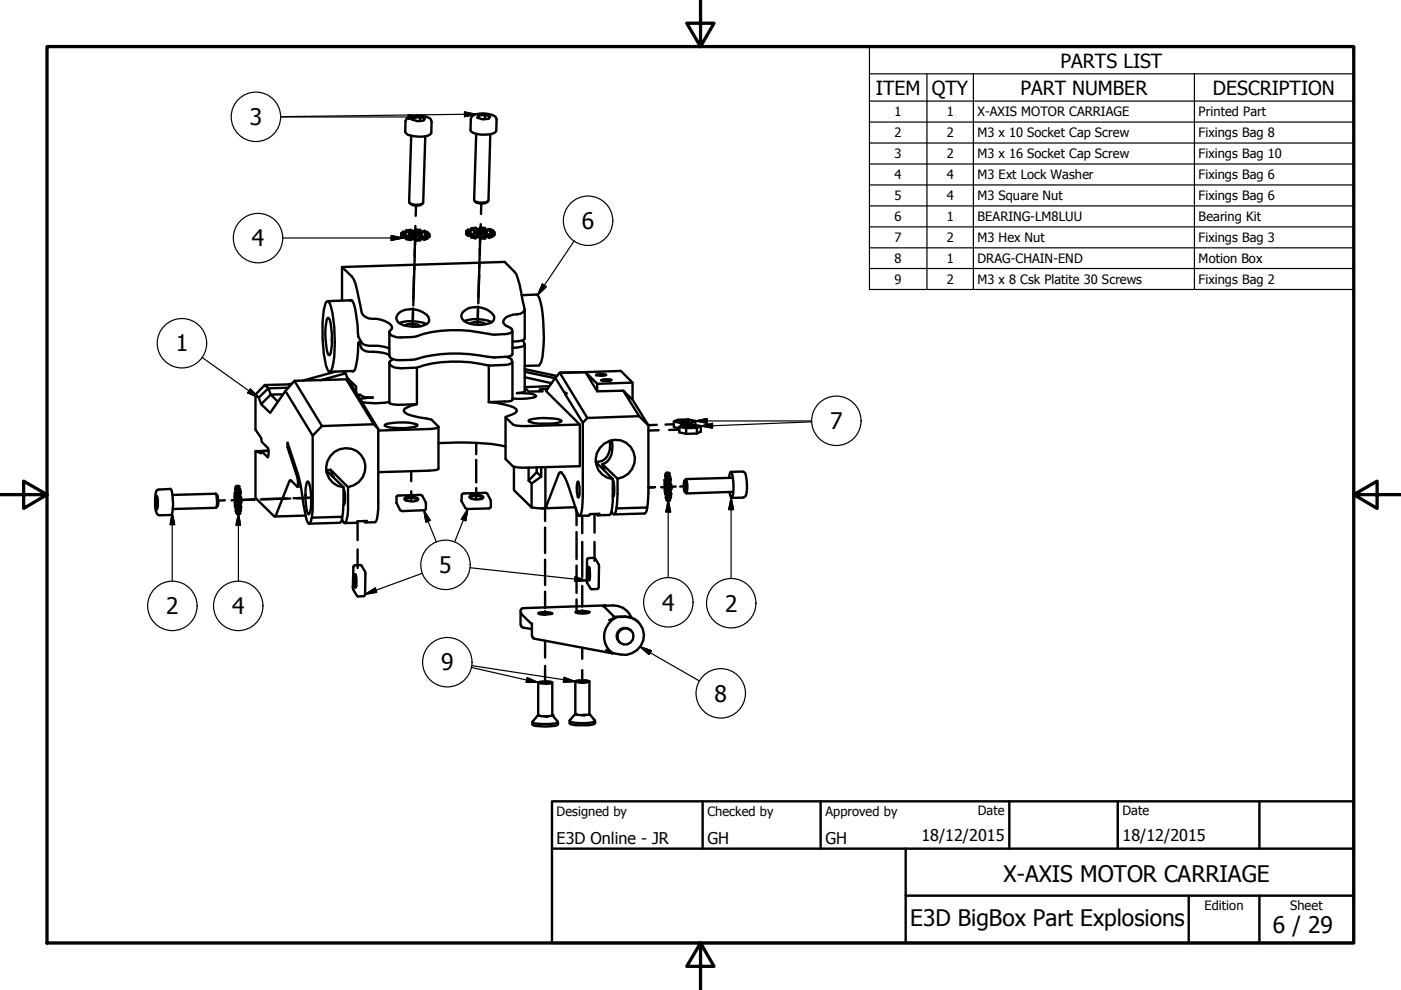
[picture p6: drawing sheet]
<svg xmlns="http://www.w3.org/2000/svg" width="297mm" height="210mm" viewBox="0 0 297 210" stroke-linecap="round" stroke-linejoin="round" font-family="sans-serif">
<!-- layer: Tweak Trail (ISO) -->
<g fill="none" stroke="#000" stroke-width=".51">
<path d="M87.8 58.6l-.2 6.1M87.9 56.2l-.3 7.3M87.9 53l-.1 4.2M88 51.9v-1.1l-.1 3.6M88.1 47.9l-.1 2.2v-.1M88.1 49.8v.1M88.2 43.6l-.1 2.2M101.7 55.9l-.3 8.4M101.7 52.6l-.1 4.1M101.8 51.5v-1.2l-.1 3.7M101.9 49.4v.1M101.9 47.5v2.1"/>
<path d="M102 43.2v2.2M87.6 66.3l-.1 3M87.6 65.4l-.1 3.7M101.3 65.8v3.1M101.3 65v3.6M87.2 99.9v2.1M101 93.9v2.4M101 97.5v4.8M139.3 90.1h-1.9M139.6 91.2l-2.1 .1M142.9 90h-1.8M144 91.1l-2.1 .1"/>
<path d="M47.7 106.1h-1.4M50.5 106l-1.4 .1M53.9 105.9l-2.7 .1 2.9-.1M60.8 105.7l-5.5 .2M61.5 105.7l-5.9 .1M65.3 105.6h-3.1M65.7 105.6l.3-.1-3 .1M75.8 110.6v3.9M75.8 116.5v3.9M87.2 104.2v2.1M101 103.5v2.4M115.6 107.7v2.8"/>
<path d="M115.6 111.9v5.4M115.6 118.7v5.4M122.2 108.5v2.9M122.2 112.8v5.7M122.2 119.9v5.8M123.4 109.4v3.7M123.4 114.9v7.4M126 109v3.9M126 114.9v4M138.9 103.3h-1.4M141.7 103.2l-1.5 .1M143.3 103.2h-1"/>
<path d="M145.2 103.1l-1 .1M115.6 125.4v3.5M115.6 129.6v.7M115.6 135.9v3.5M122.2 127.1v2.9M123.4 124.2v4.4M123.4 129.4v.7M123.4 137.3v2.4M115.6 141.2v3.5M123.4 142.1v2.4"/>
</g>
<circle cx="50.5" cy="106" r=".25" fill="#000"/>
<!-- layer: Visible (ISO) -->
<g fill="none" stroke="#000" stroke-width=".51">
<path d="M86.4 25a5.4 5.4 0 0 1 4.8 .1l.3 .7-.1 2.4a2.22 2.22 0 0 1-2.2 .8 5.4 5.4 0 0 1-3.1-.7l-.2-.3 .1-2.4zM87.2 28.8l-.5 14.1a2.45 2.45 0 0 0 3 .1l.5-14.1M87.7 24.9l1.3-.1 1.1 .3-.2 .5-1.4 .1-1.1-.3zM87.7 24.9v.5M89 24.8v.9M99.9 24.8a4.7 4.7 0 0 1 5.1-.1l.3 .7-.1 2.3a2.22 2.22 0 0 1-2.3 .8 4.8 4.8 0 0 1-3-.6l-.1-.3zM101 28.4l-.5 14.1a2.85 2.85 0 0 0 2.9 .3l.2-.3 .3-14M101.5 24.5l1.3-.1 1.1 .3-.3 .5-1.3 .1-1.1-.4zM101.5 24.5v.6M102.8 24.4v.8M72.5 56.6l2.1 2a9.5 9.5 0 0 1 1.4 4.4l.7 3.4a2.9 2.9 0 0 0 3.2 1.2 3.7 3.7 0 0 1 3.2 1.8v.4l-.6 .5a1.05 1.05 0 0 0 1.1 1 11 11 0 0 0 6.3-.5 31 31 0 0 1 14.2 .1 9 9 0 0 0 4.5-.5 .88 .88 0 0 0-.8-1.1l-.6-.3a.8 .8 0 0 1-.2-1.4 3.9 3.9 0 0 1 2.6-1 1.33 1.33 0 0 0 1.6-1.3l-.4-1.6a24.4 24.4 0 0 0-1.3-5.6l-2.5-2.6-34.5 1.1v7.1M85.1 49.4l.8 .1v.3h-.8l.4 .3"/>
<path d="M85.1 49.4v.7l.4 .4M85.5 50.1l.7-.2-.1 .4-.6 .2M85.5 50.1v.4M86.1 50.3l.9 .3M86.1 48.9l.1 .3M86.1 50.3v.4l.9 .2M86.1 48.9l.5 .2-.4 .1M86.1 50.3h.1M86.2 49.9l.4 .3-.5 .1M86.2 49.2l-.7-.1-.4 .3M86.7 49.8a3 3 0 0 1 2.6 .1M86.7 49.4a2.89 2.89 0 0 1 2.8 .2l-.1 .3a2.9 2.9 0 0 1-2.7-.2z"/>
<path d="M86.9 43a2.07 2.07 0 0 0 2.8 .2M87 50.6l.3-.3v.4l-.3 .2M87 50.6v.3M87.3 50.7l.7 .1M87.3 50.3l.8 .1M88.1 50.6v-.2l-.1 .6M88.1 50.6l-.1 .4M89.1 49.1v-.4l-.3 .3 .7 .1 .5-.2 .7 .3M89.1 48.7h-1v.2h-.8l-.2-.2-1 .2M89.1 50.6v.4h-1.1M89.1 50.6h-1M89.5 50.3h-.7l.3 .3"/>
<path d="M89.5 50.6l-.4 .1M90 50.5l-.5-.2v.3l.5 .2M90 50.5v.3M90.2 49.8v.3M90.2 49.8l.8 .1M90.2 49.8l-.2 .3 .7 .1M90.6 49.6l.1-.4-.7 .2 .2 .2h.8v.7M90.6 50.3h.4M90.7 50.2l-.1 .4-.6 .2M90.7 50.2l-.7 .3M91.1 49.8l-.1 .5M98.9 49l.8 .1v.2h-.8l.4 .3"/>
<path d="M98.9 49v.7l.4 .3M99.3 49.6h.6v.3l-.6 .1M99.3 49.6v.4M99.6 49.2v.1M99.9 49.9l.9 .2M99.9 49.9v.4l.9 .2M99.9 49.9h.1M99.9 49.6l.5 .2-.5 .1M99.9 48.8l-.6-.1-.4 .3M99.9 48.4v.4M99.9 48.4l.6 .2-.6 .2M100.5 49.4a3.9 3.9 0 0 1 2.6 0"/>
<path d="M100.5 49.1a3.1 3.1 0 0 1 2.8 .1l-.1 .2a2.89 2.89 0 0 1-2.7-.2zM100.6 42.6a2.19 2.19 0 0 0 2.8 .1M100.8 50.1l.3-.2v.4l-.3 .2M100.8 50.1v.4M101.1 50.3h.8M101.1 49.9h.8M101.9 50.2v-.3v.7M101.9 50.2v.4M101.9 50.2h1M102.9 48.6v-.2l-.3 .1 .7 .2 .5-.2 .7 .3M102.9 48.4l-1-.2v.3h-.8l-.3-.2-.9 .1M102.9 50.2v.4h-1"/>
<path d="M103.3 49.8l-.7 .1 .3 .3M103.3 50.2l-.4 .1M103.8 50l-.5-.2v.4l.5 .2M103.8 50v.4M104 49.4v.3M104 49.4l.8 .1M104 49.4l-.2 .2 .7 .2M104.5 49.2v-.4l-.7 .1 .2 .3 .8-.1v.8M104.5 49.8l.3 .1M104.5 49.8l-.1 .4-.6 .2M104.5 49.8l-.7 .2M104.8 49.3v.6"/>
<path d="M69.1 64.1l.3-.2 .3 .1a8 8 0 0 1 1 3.7 27.2 27.2 0 0 1-.5 10.8l-.2 .3a2.72 2.72 0 0 1-1.1-2.5 32.9 32.9 0 0 1 0-11.6zM69.5 67.4h.2a6.8 6.8 0 0 1 .7 3.4v1.2a7.3 7.3 0 0 1-.5 3.3h-.2a15.5 15.5 0 0 1-.4-7.6zM71.2 78.8l-7.1 1.9M72.8 78.8l.5 .4M74.2 63.7l.2-.1a3.5 3.5 0 0 1 1 2.7l.4 2.8a4.9 4.9 0 0 0 1.2 3.9 6.3 6.3 0 0 0 3.1 .3l2.4 .6M74.6 63.7l-5.1 .2M75.1 78.6l-5.2 .2M76.6 72.6h-.5M82.5 75.3a8.6 8.6 0 0 0-4.2-.7l-.8-.1-.8-.6-.7-1.3-.2 3.4-.4 2-.2 .5-.3 .3-.3-.1M83.1 76.1v.3l-.6 .4a1.15 1.15 0 0 0 1.1 1.1l1.5 .2 3.3-.2v7.8a19.7 19.7 0 0 1-5.3 0l-.6-.3v-8.5M84.6 68.5a8.6 8.6 0 0 1 5.9 .2M84.7 66.3a4.8 4.8 0 0 1 6.1 .9 1.13 1.13 0 0 1-.8 1.7 7 7 0 0 1-5.5-.5 1.28 1.28 0 0 1 .2-2.1z"/>
<path d="M85.9 69a3.5 3.5 0 0 1 3.3 .2M98.1 66.2a4.5 4.5 0 0 1 6.7 .9 1.41 1.41 0 0 1-1.6 1.6 6.3 6.3 0 0 1-4.9-.7 1.21 1.21 0 0 1-.2-1.8zM98.4 68a8.6 8.6 0 0 1 5.9 .3M99.6 68.6a3.3 3.3 0 0 1 3.3 .1M103.6 77.5a27.8 27.8 0 0 0-15.2 .4M103.6 77.5v7.8M107.4 75.7a1.19 1.19 0 0 1 1.2 1.2l-.9 .4-4.1 .2M108.6 76.7v8.1a2.12 2.12 0 0 1-1.6 .3l-3.4 .2M108.6 70.2v4.9a1.9 1.9 0 0 1-1.6 .6 15.9 15.9 0 0 1-5.4-.4 29.8 29.8 0 0 0-13.7 .9l-.7 .1a7.5 7.5 0 0 1-4.1-.3l-.6-.5v-5.1M110.6 62.6l3.2-.1 .2 .1a16.5 16.5 0 0 1 1.3 7.3v3.3a7 7 0 0 1-1.1 4.3l-2.9 .1M110.9 72.2l.3 1a4.6 4.6 0 0 1-2.6 .6M111.3 73v10l-1.7 .3h1.1a4.8 4.8 0 0 1 2.9 .6l.1 .1a10.7 10.7 0 0 1-5.1 .5"/>
<path d="M111.3 65.6v6.2a1.9 1.9 0 0 1-1.7 .6h-1M111.3 78.3l6.8 1.4M111.3 80l5.7 1.3M111.3 78.8l6.4 1.4M124.1 78.9l-5.4 .1 5.8 9.6 11-.4M126.4 79.4l1-.1 1.1 .1v.1l-1.3 .2-.8-.2zM54.2 83.7l.7 .6 .5 1.4 1.9 1.8 3.2-4.6 5.8 9.5v15.5a6.3 6.3 0 0 1-.6 3.1h-.3l-.4-.9-.9-5.1a43.1 43.1 0 0 0-3.1-11.2v1l2.1 6.9a1.63 1.63 0 0 1-.1 1.5l-1.3-1.3-.2-.1-3.1 7.6h-.3l-3.9-3.8v-9.9l2.7-.2M54.9 84.3l2-2 .5 1.4-2 2M56.1 81.6l.8 .7 4.3-.1M56.9 95.6l-1.5 .1M60 83.6l-2.6 .1 1.5 1.5M60.5 82.9l1.9-2.2 5.9 9.6"/>
<path d="M61 94.8h.3M61.2 81.5l-5.1 .1-1.9 2.1v7.4l1.2 1.8 .1 .8 1.3 1.3 .2 1-.2 .9-1.4-1.2v.4l-1.2-.4M61.2 81.5l.3 .3M62 81.3l-.8 .2M67.9 80.6l5.4-1.4 .4 1 1.8 1.8v1.3M70.1 99.6l-.9 .1M70.1 99.6l3.7 3.7M70.1 99.6l.4 1.5M73.4 80.4l-11 .3M73.9 80.4l-.4 .1M75.4 83.2h.1M75.8 83.7h.6a2.25 2.25 0 0 0 1.9 .6h.8l-2.3 .2-.4 .2"/>
<path d="M76.7 85.2l.8 .2 2.1 .1 2.9-.3M79.2 90l-10.9 .3-2 2.1M80.2 91l-1-1-5.8-9.6 1 1 5.8 9.6v15.6a12.2 12.2 0 0 1-.4 3.9l-.3 .2-2 .1M81.6 90.1a12.8 12.8 0 0 1 6.7-.1l.2 .1-.2 .3-.5 .1a15 15 0 0 1-5.8 0l-.4-.2zM88.4 85.7l-1.2 .3-1.5 .7-.1 .4 .3 .4a13.1 13.1 0 0 0 5.2 1.4l.4 .1 1.5 1.5-.1 .1-2 .4-10.7 .3M93 94a56.5 56.5 0 0 1 14.2 .7M93 90.5v8.8a2.55 2.55 0 0 1-2.1 .5l-10.7 .3M103.6 85.3a18.2 18.2 0 0 1 5.4 1.1l.5 .4 .1 .4a4.7 4.7 0 0 1-2.3 1.2v.2l1.4 1.4a5.4 5.4 0 0 0 2.9 .3l11.3-.3M109 99v4.9l3.7 3.7v-5.1l-.6-.6v-2.7M111.3 82.6h.3l.5 .4h2.9l-.4-.5-.4 .5M112.1 89.1a12.3 12.3 0 0 1 6.8 0l.2 .2a3.4 3.4 0 0 1-2.6 .5 9 9 0 0 1-4.4-.5zM113.8 99.1v1"/>
<path d="M114.7 99.1v2l-2 1.4M115.6 99v8.7M116.1 82.5h-1.5M116.5 81.9l-5.2 .2M117.7 80.1l1-1.1 12.9-.4 2.5 2.5v3.6l3.4 5.5v14.3l-.1 2.2-.3 1.6-.2 .4-.2 .2-6.5 .2M119.6 83.1l.5 .3M119.9 83.5v.2l.2-.3-.2 .1-.3-.4-1.9-3-1.9 2.8 7.1 7.1v8.8l-11.3 .4-1.9-.1-1-.3-1.5-1.5v-8.9M119.9 83.7l3.7 5.9-.1 16.9a4.1 4.1 0 0 1-.6 2.9l-.3-.1M124.5 88.6l-.9 1M126.3 98l3.6 3.6M126.6 81.4l-2.5-2.5 2.5 4.1M127.5 80.6a3.1 3.1 0 0 1 2.2 0l-.8 .2z"/>
<path d="M128.1 99.7l-.4-1.3 3.2 3.1M129.3 93.4a3.9 3.9 0 0 1-1.6 4.3l-1.4 .2M129.7 93.3a4.4 4.4 0 0 1-1.3 4.8l-.7 .3M134.1 84.7l-2-1.9 3.4 5.4M134.1 81.1l-7.5 .3v1.6l5.5-.2M135.5 88.2l2 2M142.9 89.4l.8-.4 2.2-.1 1.5 .4-.8 .3-2.2 .1zM142.9 89.4v1.2l1.1 .2M144 90.5l.8-.4h2.3l1.5 .2-.8 .4-2.3 .1zM144.3 89.3a2.68 2.68 0 0 1 1.8 0l-1.1 .2-.9-.1zM144.4 89.4l.5-.1 1 .1M144.4 89.7v.6"/>
<path d="M145.3 90.5a2.29 2.29 0 0 1 2-.1l-.6 .2zM145.5 90.5l.5-.1 1.1 .1M145.5 90.8v1.2M146.6 89.6v.5M147.4 89.3v.8M147.8 90.7v1.2M148.6 90.3v1.2l-.8 .4-2.3 .1-1.5-.3v-1.2M33 107h.5M33.2 104l.5-.2 2.4-.1a8.1 8.1 0 0 1 .5 4.9l-.3 .6h-2.8a2.08 2.08 0 0 1-.6-1.8l.1-2.5zM33.3 105.1l.2 .9v1.5l-.2 .5-.3-1v-1.4zM33.4 105.6h-.4M36.6 104.9l9.1-.2 .3 1.8-.2 1.2-9.2 .2"/>
<path d="M45.8 104.7a2.66 2.66 0 0 1 0 2.9M49.8 104.5v3M49.8 107.5l.2-.4v1.2l.2 .5M49.8 107.5h.2M50 103.2l-.2 .5 .1 1.2-.1-.4h.1M50.2 103v.8l-.2 .1v-.7h.2M50.2 104.7v-.1a3.9 3.9 0 0 1 0 2.8l-.2-.9zM50.2 108.8h.2M50.2 108.8v-.7l.2 .1v.8M50.2 103l.5 .2M50.2 103l.2 .2M50.4 103.2v.7"/>
<path d="M50.4 103.9h.1M50.4 105.2l.1 1.6M50.5 108.1v-.4l.2 .6M50.5 103.7h.4l.2 .8M50.5 103.7l.2 .8M50.5 103.7v.6l-.1-.4M50.5 104.9l.1 .7 .1-.1M50.5 108.8h.4M50.5 108.8l-.1 .2M50.6 108.1h-.1v.7M50.7 104.5l-.2 .4h.4l.2-.4M50.7 104.5h.4"/>
<path d="M50.7 105.5l.4-.1 .1 1.1h-.4M50.7 105.5l.1 1M50.7 107.5v.8M50.7 103.2h-.3M50.7 103.2v.5M50.8 106.5l-.1-.1-.1 .7M50.9 108.3v.5M50.9 108.8l-.2 .2h-.3M50.9 104.9l.1 .6M51.1 106.5l-.1 .6M51.1 107.5l-.1-.4h-.4l.1 .4M51.1 107.5h-.4"/>
<path d="M51.1 107.5v.8h-.4M63.1 103.2h.7M64.8 109.3l-6.6 .2M65.2 102.1h.2a12.4 12.4 0 0 1 .2 6.8l-.2 .2a12.3 12.3 0 0 1-.4-6.8zM69.2 100l.4 .2 3.2 3.1v4.4l-.3 2.6-.2 .4-.3 .1-6.5 .2M72.6 109.6l-6.5 .2M72.8 103.6l.4 1.6-.1 1.5-.1 .3h-.2M72.8 103.3a4.1 4.1 0 0 1-3-6.3 4.1 4.1 0 0 1 7 0 4.1 4.1 0 0 1-3 6.3M73.8 103.3a25.3 25.3 0 0 1-.4 7.3l-.2 .3-.2-.1-.5-.8M77.2 110.5l.2 .2 .4-.2h-2l-.2 .3-2.5 .1M84.2 105.1l5.1-.2a2.78 2.78 0 0 1 .9 3.2l-4.8 .3-.6-.2-.7-1.5v-1.4zM85.7 105.7a2.73 2.73 0 0 1 3 .1 2.48 2.48 0 0 1-2.9 .2z"/>
<path d="M86.1 106.1l-.1-.1a2.06 2.06 0 0 1 2.5 0l-.2 .2M98 104.7l.4-.1 4.7-.1a2.78 2.78 0 0 1 .8 3.2l-.3 .1-4.4 .1-.5-.2a2.84 2.84 0 0 1-.7-3zM99.5 105.3a2.7 2.7 0 0 1 2.7-.2l.3 .3-.1 .2a3.3 3.3 0 0 1-2.8-.1zM99.9 105.7l-.1-.2a2.06 2.06 0 0 1 2.4 .1l-.2 .2M112.7 107.6l2.9 .1M114.7 101.1l-.9-1-1.7 1.8M115.6 107.7l2.9-7.3 .2-.3h.3a6.9 6.9 0 0 1 1.5 2.8l2.1 6.4M122 107.5l-7.1 .3M122 107.8l.6 1.5M122.5 102.1l.2 .1 .2 1.1v1.5l-.2 .7-.2-.1-.2-1.1v-1.5zM124.5 118.5l.2-.2h1.3l.9 1.4v4.8l-.2 .4h-1.3l-.9-1.4zM126.4 109l.4 .3 .3-.4-2 .1-.3 .3-2 .1"/>
<path d="M129.9 101.8l.2 .3 .1 1.4v1.4l-.1 .4h-.2M129.9 101.6a22.6 22.6 0 0 1-.4 7.4l-.3 .2-2.5 .1M130.9 101.5l-.1 5.4-.4 2-.3 .2-.2-.2-.2-.5M130.9 101.5a4.2 4.2 0 0 0 2.8-6.7 4.2 4.2 0 0 0-7.1 1.2 4.1 4.1 0 0 0 3.3 5.6M137.2 107.6l-6.5 .2M140.9 101.8l.1 2.9M141 104.7h.2M141 104.7l.2-.4v1.2l.2 .5M141.1 101.7l-.2 .1M141.2 100.4h.2M141.2 100.4l-.2 1.7-.1-.3M141.3 101.9l.1-.1a3.9 3.9 0 0 1 0 2.8l-.2-1.6z"/>
<path d="M141.4 100.2v.8l-.2 .1v-.7M141.4 106h.1M141.4 106v-.7l.1 .9M141.4 100.2l.5 .2M141.4 100.2l.1 .2M141.5 101.1h.2M141.5 100.4v.7M141.6 102.4l.1 1.6M141.6 105.3l.1-.4 .1 .6M141.7 106h.3M141.7 100.9l-.1 .6-.1-.4M141.7 106l-.2 .2"/>
<path d="M141.7 100.9h.3l.2 .8M141.7 100.9l.1 .8M141.7 102.1l.1 .7 .1-.1M141.8 105.3h-.2l.1 .7M141.8 101.7l-.1 .4h.4l.1-.4M141.8 101.7h.4M141.9 103.7l-.1-.1v.7M141.9 104.7l-.1 .8M141.9 102.7h.4l.1 1h-.5M141.9 100.4v.5M141.9 102.7v1M141.9 100.4h-.4"/>
<path d="M142 106l-.1 .2h-.4M142 105.5v.5M142.1 102.1l.1 .6M142.2 103.7v.6M142.3 104.7l-.1-.4h-.4l.1 .4M142.3 104.7l-.1 .8h-.4M142.3 104.7h-.4M145.1 102l.3-.4 .1 .1 .2 1a2.64 2.64 0 0 1-.2 1.9l-.3-.3M145.2 101.9l.2 1.4-.1 1a2.91 2.91 0 0 1-.1-2.4zM154.6 101.3l.2-1.1 .2-.2a8.8 8.8 0 0 1 .1 5.6l-.3-.5-.1-.8M154.9 101.3l-9.5 .3M154.9 100h2.5l.5 .2 .3 .9 .2 1.6a3.7 3.7 0 0 1-.5 2.7l-2.8 .2"/>
<path d="M155 104.3l-9.5 .3M74.9 120.1l.3-.2 1.3-.1 .9 1.4v4.8l-.2 .4-1.3 .1-1-1.4-.1-.5zM75.2 121.7a3.6 3.6 0 0 1 .1 2.9l-.2-1.4zM75.4 122a3.4 3.4 0 0 0 .1 2.4M110.4 129.4v3M110.4 132.5l.2 .4 .3 .2M110.4 129.4l.1-.2 .4-.3 17.2-.5a5.5 5.5 0 0 1 4.9 1.2l.9 1.3M110.5 130l.2 .3 2.1 2.1M110.9 133.1l1.9 .3M112.8 132.2v2.6M112.8 134.8l.2 .4M113 135.2v.1"/>
<path d="M113 135.3l16.9 3.2M114.1 130l1.4-.2 1.6 .2-.5 .2a3.7 3.7 0 0 1-2.5-.2zM122 129.8l.7-.2h1.4l.9 .2a3.4 3.4 0 0 1-3 0zM124.7 120.2h.1l.2 .2 .1 1.2-.2 1.5-.3-1.1zM125 120.4a3.4 3.4 0 0 0 0 2.4M127.8 128.5l.3 .2 2.1 2.1M128.5 137.8l1.4 .7M129.2 131.5l1.4-.7h1.9a4 4 0 0 1 4 4.4 4 4 0 0 1-4.9 3.6l-1.7-.3M129.3 138l.6 .5M130 130.8a8 8 0 0 1 4.7 .6l.6 .5M130.6 130.9a4.5 4.5 0 0 0-1.3 7.2M133.8 133.7a1.73 1.73 0 0 0-2.5-.1 1.73 1.73 0 0 0 .1 2.6"/>
<path d="M112.9 153.1v.5a3 3 0 0 0 2.2 .4h1a3 3 0 0 0 2.2-.4v-.5M114.1 151.6l.1 .1M114.1 151.6l-1.2 1.4 .1 .2 .4 .2 1.7 .1 2.7-.1 .4-.2v-.2l-1.1-1.4M114.1 144.7l1.6-.3 1.4 .3a4.4 4.4 0 0 1-3 0zM114.1 144.7v6.9M114.2 151.7l1.4 .2M115.6 151.9h.5M117.1 151.6l-1 .3M117.1 144.7v6.9M120.8 152.8v.5a3 3 0 0 0 2.2 .5 5.1 5.1 0 0 0 3.2-.5v-.5M122 151.4v.1M122 151.4l-1.2 1.4v.1a8.9 8.9 0 0 0 5.3 0v-.1l-1.1-1.4-1 .2"/>
<path d="M122 144.4l.9-.2h1.4l.7 .2a3.6 3.6 0 0 1-3 0zM122 144.5v6.9M122 151.5l1.5 .1M123.5 151.6h.5M125 144.5v6.9"/>
<circle cx="132.6" cy="134.9" r="1.73"/>
</g>
<g fill="#000">
<circle cx="85.1" cy="49.8" r=".25"/>
<circle cx="98.9" cy="49.4" r=".25"/>
<circle cx="50.2" cy="103.8" r=".25"/>
<circle cx="70.5" cy="101.1" r=".25"/>
<circle cx="72.9" cy="110.8" r=".25"/>
<circle cx="141.4" cy="101" r=".25"/>
<circle cx="154.9" cy="101.3" r=".25"/>
<circle cx="155" cy="104.3" r=".25"/>
<circle cx="128.1" cy="128.4" r=".25"/>
<circle cx="129.9" cy="138.5" r=".25"/>
<circle cx="114.1" cy="151.6" r=".25"/>
<circle cx="115.8" cy="151.9" r=".25"/>
<circle cx="115.9" cy="151.9" r=".25"/>
<circle cx="116.1" cy="151.9" r=".25"/>
<circle cx="117.1" cy="151.6" r=".25"/>
<circle cx="122" cy="151.4" r=".25"/>
<circle cx="122" cy="151.5" r=".25"/>
<circle cx="123.7" cy="151.6" r=".25"/>
<circle cx="123.8" cy="151.6" r=".25"/>
<circle cx="124" cy="151.6" r=".25"/>
</g>
<!-- layer: Border (ISO) -->
<g fill="none" stroke="#000" stroke-width=".25">
<path d="M184.3 15.7v-5.8h102.7v5.8M184.3 15.7h102.7v5.7M184.3 15.7v45.7h102.7v-40M196.5 15.7v45.7M206.4 15.7v45.7M253.2 15.7v45.7M59.6 24.8h29.4M86.6 24.3l2.4 .5-2.4 .5zM98.5 23.7l2.5 .5-2.5 .5zM101 24.2l-41.5 .5M184.3 21.4h102.7M184.3 25.9h102.7"/>
<path d="M184.3 30.3h102.7M184.3 34.8h102.7M184.3 39.2h102.7M59.9 50.5h25.6M82.9 49.9l2.6 .6-2.6 .5zM121.7 51.1l-7.7 11.5M184.3 43.7h102.7M184.3 48.1h102.7M184.3 52.5h102.7M184.3 56.9h102.7M42.9 75.8l12 8.5M115 60.2l.8 .6-1.8 1.8z"/>
<path d="M53.1 82.5l1.8 1.8-2.4-1zM147.4 89.3l2.5-.6v1.1zM147.4 89.3h24.7M148.6 90.3l2.5-.5v1zM172.1 89.4l-23.5 .9M36.5 108.7l.5 2.5h-.9zM36.5 108.7v14.5M50.5 108.8l.5 2.6h-1zM50.5 108.8v14.4M89.9 108.2l1.3 2.1-.9 .4zM89.9 108.2l2.6 6.7M99.2 107.9l-.5 2.5-.9-.3z"/>
<path d="M99.2 107.9l-2.8 7M141.7 106l.5 2.6h-1zM141.7 106v16.5M155 105.5l.5 2.5h-1zM155 105.5v17.2M77.4 126l2.2-1.3 .3 .9zM89.5 121.6l-12.1 4.4M99.6 120.4l24.8 2.7M121.9 122.3l2.5 .8-2.5 .2zM135.7 137.1l2.4 .9-.5 .8zM135.7 137.1l12.6 7.3M99.9 141.5l14.2 3.2"/>
<path d="M100.1 141.1l21.9 3.4M111.8 143.7l2.3 1-2.5-.1zM119.6 143.6l2.4 .9-2.6 .1z"/>
<circle cx="54.3" cy="24.8" r="5.2"/>
<circle cx="54.7" cy="50.5" r="5.2"/>
<circle cx="124.7" cy="46.8" r="5.2"/>
<circle cx="38.6" cy="72.8" r="5.2"/>
<circle cx="177.3" cy="89.2" r="5.2"/>
<circle cx="94.5" cy="119.8" r="5.2"/>
<circle cx="36.5" cy="128.5" r="5.2"/>
<circle cx="50.5" cy="128.5" r="5.2"/>
<circle cx="141.7" cy="127.7" r="5.2"/>
<circle cx="155" cy="127.9" r="5.2"/>
<circle cx="94.8" cy="140.4" r="5.2"/>
<circle cx="152.8" cy="147" r="5.2"/>
</g>
<!-- layer: Symbol (ISO) -->
<path d="M148.5 -.1v10l-2.9-5h5.8l-2.9 5M10 9.9h277v190h-277zM0 104.9h10l-5-2.9v5.8l5-2.9M287 104.9l5 2.9v-5.8l-5 2.9h10M148.5 199.9l2.9 5h-5.8l2.9-5v10" fill="none" stroke="#000" stroke-width=".7"/>
<!-- layer: Title (ISO) -->
<path d="M117 169.9h170v30h-170zM117 179.9h170M149 169.9v10M174 169.9v10M192 179.9v20M214 169.9v10M237 169.9v10M267 169.9v10M192 189.9h95M252 189.9v10M267 189.9v10" fill="none" stroke="#000" stroke-width=".51"/>
<!-- layer: Border (ISO) -->
<g fill="#000" stroke="#000" stroke-width=".25">
<path d="M86.6 25.3l2.4-.5zM86.6 24.3l2.4 .5-2.4 .5zM98.5 24.7l2.5-.5zM98.5 23.7l2.5 .5-2.5 .5zM82.9 51l2.6-.5zM82.9 49.9l2.6 .6-2.6 .5zM115 60.2l-1 2.4zM115 60.2l.8 .6-1.8 1.8zM52.5 83.3l2.4 1zM53.1 82.5l1.8 1.8-2.4-1zM147.4 89.3l2.5-.6zM147.4 89.3l2.5-.6v1.1z"/>
<path d="M148.6 90.3l2.5-.5zM148.6 90.3l2.5-.5v1zM36.5 108.7l.5 2.5zM36.5 108.7l.5 2.5h-.9zM50.5 108.8l.5 2.6zM50.5 108.8l.5 2.6h-1zM89.9 108.2l1.3 2.1zM89.9 108.2l1.3 2.1-.9 .4zM99.2 107.9l-.5 2.5zM99.2 107.9l-.5 2.5-.9-.3zM141.7 106l.5 2.6zM141.7 106l.5 2.6h-1z"/>
<path d="M155 105.5l.5 2.5zM155 105.5l.5 2.5h-1zM77.4 126l2.2-1.3zM77.4 126l2.2-1.3 .3 .9zM121.9 123.3l2.5-.2zM121.9 122.3l2.5 .8-2.5 .2zM135.7 137.1l2.4 .9zM135.7 137.1l2.4 .9-.5 .8zM111.6 144.6l2.5 .1zM111.8 143.7l2.3 1-2.5-.1zM119.4 144.6l2.6-.1zM119.6 143.6l2.4 .9-2.6 .1z"/>
</g>
<g font-size="4.8">
<text x="53" y="26.6">3</text>
<text x="53.4" y="52.2">4</text>
<text x="123.4" y="48.5">6</text>
<text x="37.3" y="74.5">1</text>
<text x="176" y="91">7</text>
<text x="93.1" y="121.5">5</text>
<text x="35.2" y="130.3">2</text>
<text x="49.2" y="130.2">4</text>
<text x="140.4" y="129.4">4</text>
<text x="153.7" y="129.7">2</text>
<text x="93.5" y="142.1">9</text>
<text x="151.5" y="148.8">8</text>
<text x="212.8" y="186.9">X-AXIS MOTOR CARRIAGE</text>
<text x="193" y="196.3">E3D BigBox Part Explosions</text>
<text x="269.9" y="197.8">6 / 29</text>
</g>
<g font-size="4.1">
<text x="224.9" y="14.3">PARTS LIST</text>
<text x="185.7" y="20">ITEM</text>
<text x="197.5" y="20.1">QTY</text>
<text x="216.3" y="20">PART NUMBER</text>
<text x="257.2" y="20.1">DESCRIPTION</text>
</g>
<g font-size="3.4">
<text x="118" y="178.9">E3D Online - JR</text>
<text x="150" y="178.9">GH</text>
<text x="175" y="178.9">GH</text>
<text x="195.4" y="178.3">18/12/2015</text>
<text x="238" y="178.3">18/12/2015</text>
</g>
<g font-size="2.7">
<text x="189.7" y="24.7">1</text>
<text x="189.7" y="29.1">2</text>
<text x="200.7" y="24.7">1</text>
<text x="200.7" y="29.1">2</text>
<text x="207.3" y="24.7">X-AXIS MOTOR CARRIAGE</text>
<text x="207.3" y="29.1">M3 x 10 Socket Cap Screw</text>
<text x="254.1" y="24.7">Printed Part</text>
<text x="254.1" y="29.1">Fixings Bag 8</text>
<text x="189.7" y="33.6">3</text>
<text x="200.7" y="33.6">2</text>
<text x="207.3" y="33.6">M3 x 16 Socket Cap Screw</text>
<text x="254.1" y="33.6">Fixings Bag 10</text>
<text x="189.7" y="37.9">4</text>
<text x="200.7" y="37.9">4</text>
<text x="207.3" y="38">M3 Ext Lock Washer</text>
<text x="254.1" y="38">Fixings Bag 6</text>
<text x="189.7" y="42.4">5</text>
<text x="189.7" y="46.9">6</text>
<text x="200.7" y="42.4">4</text>
<text x="200.7" y="46.8">1</text>
<text x="207.3" y="42.5">M3 Square Nut</text>
<text x="207.3" y="46.9">BEARING-LM8LUU</text>
<text x="254.1" y="42.5">Fixings Bag 6</text>
<text x="254.1" y="46.8">Bearing Kit</text>
<text x="189.7" y="51.3">7</text>
<text x="200.7" y="51.3">2</text>
<text x="207.3" y="51.3">M3 Hex Nut</text>
<text x="254.1" y="51.3">Fixings Bag 3</text>
<text x="189.7" y="55.8">8</text>
<text x="200.7" y="55.7">1</text>
<text x="207.3" y="55.8">DRAG-CHAIN-END</text>
<text x="254.1" y="55.7">Motion Box</text>
<text x="189.7" y="60.2">9</text>
<text x="200.7" y="60.2">2</text>
<text x="207.3" y="60.2">M3 x 8 Csk Platite 30 Screws</text>
<text x="254.1" y="60.2">Fixings Bag 2</text>
<text x="118" y="173">Designed by</text>
<text x="150" y="173">Checked by</text>
<text x="175" y="173">Approved by</text>
<text x="207.3" y="172.9">Date</text>
<text x="238" y="172.9">Date</text>
<text x="255.4" y="193">Edition</text>
<text x="273.6" y="193">Sheet</text>
</g>
</svg>
